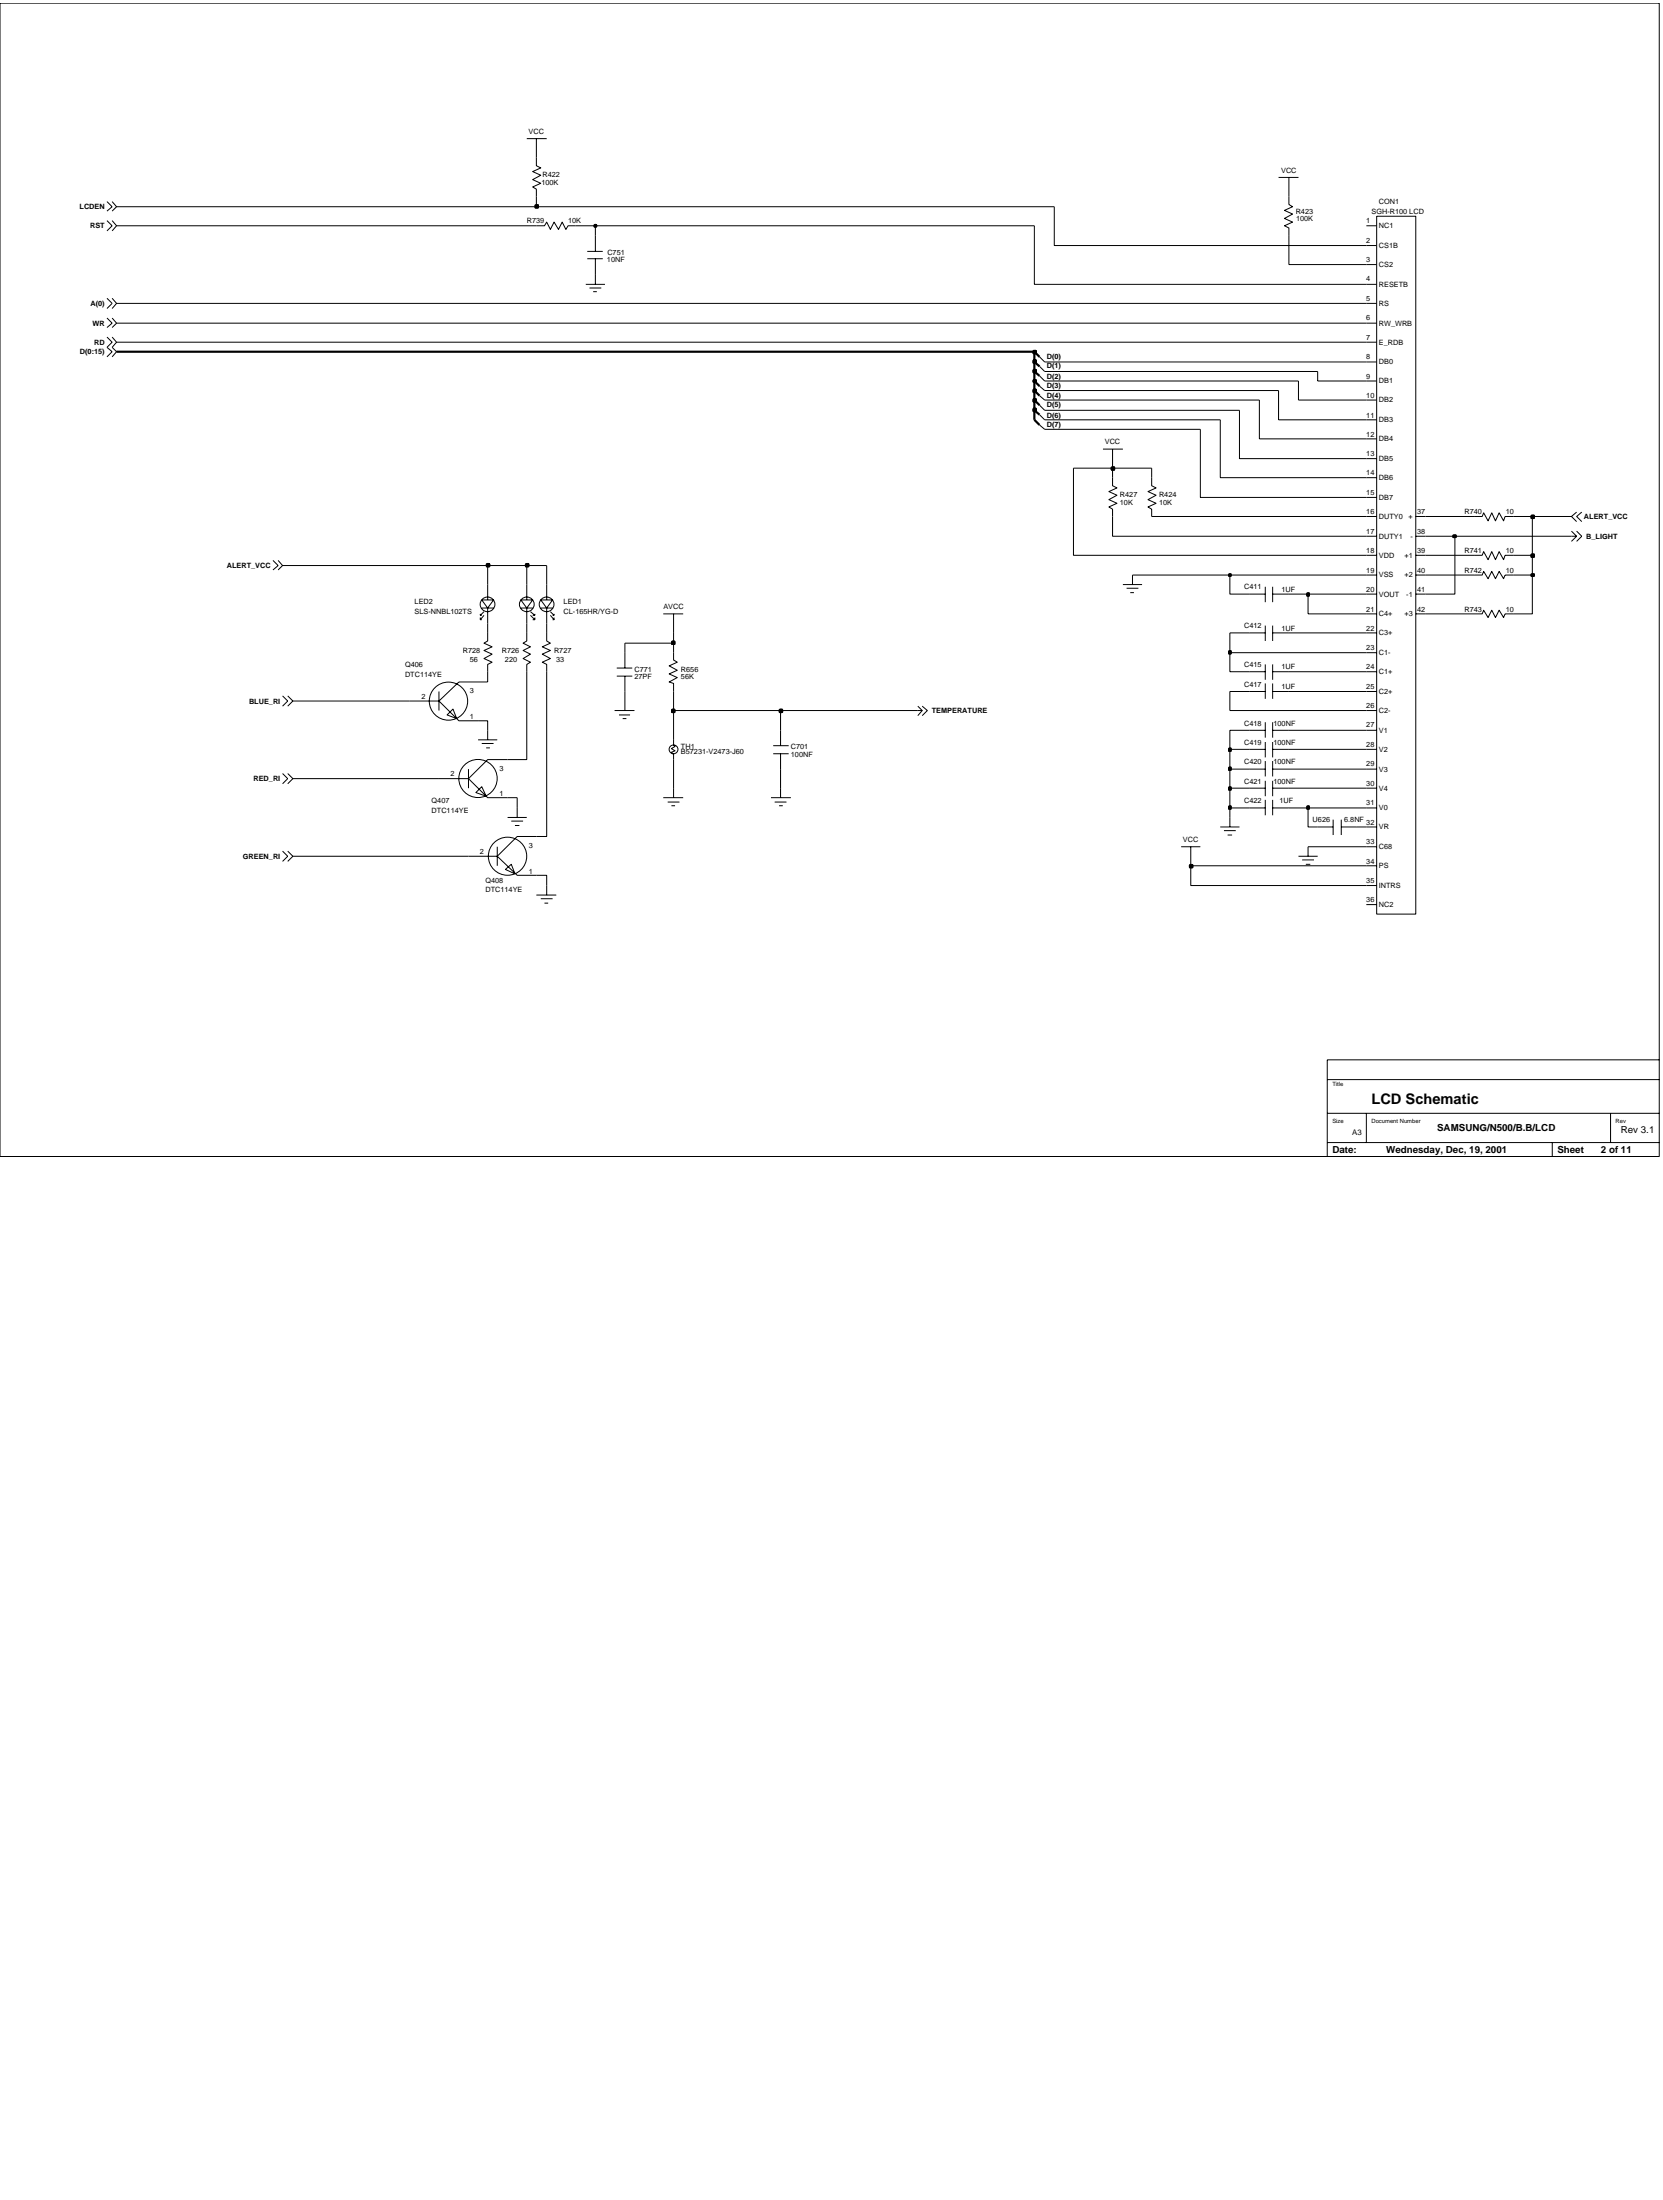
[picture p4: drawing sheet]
<svg xmlns="http://www.w3.org/2000/svg" width="192mm" height="254mm" viewBox="0 0 192 254" stroke-linecap="round" stroke-linejoin="round" font-family="sans-serif">
<g fill="none" stroke="#000" stroke-width=".12">
<path d="M60.8 16h2.3M61.9 16v3.1l.5 .3-.9 .4 .9 .4-.9 .5 .9 .5-.9 .4 .4 .2v.9M12.3 38.9l.6 .6-.6 .6 .6 .5-.6 .6M12.3 25.5l.6 .6-.6 .6M12.3 23.3l.6 .6-.6 .5M12.3 36.7l.6 .6-.6 .5M12.3 34.4l.6 .6-.6 .6M12.9 38.9l.6 .6-.6 .6 .6 .5-.6 .6M12.9 25.5l.6 .6-.6 .6M12.9 23.3l.6 .6-.6 .5M12.9 36.7l.6 .6-.6 .5M12.9 34.4l.6 .6-.6 .6"/>
<path d="M61.9 26.1h.9l.3-.5 .4 .9 .4-.9 .6 .9 .4-.9 .4 .9 .3-.4h.8M67.6 32.8h2.2M67.8 29.9h1.8M67.8 29h1.8M68 33.3h1.4M68.5 33.7h.4M68.7 27.2v1.8M68.7 29.9v2.9M147.5 20.5h2.3M148.7 20.5v3.1l.5 .3-1 .4 1 .4-1 .5 1 .4-1 .5 .5 .2v.9M157.7 32.8h1.2M157.7 26.1h1.2"/>
<path d="M157.7 28.3h1.2M157.7 30.5h1.2M157.7 35h1.2M157.7 37.3h1.2M157.7 39.5h1.2M158.9 25h4.5v80.5h-4.5zM120 47.9l.6 .6M120 44.6l.6 .5M120 43.4l.6 .6M120 42.3l.6 .6M120 49.1l.6 .5M120 41.2l.6 .6"/>
<path d="M120 45.7l.6 .5M120 46.8l.6 .6M127.3 51.9h2.3M128.4 55.1v1l.5 .2-.9 .5 .9 .4-.9 .5 .9 .4-.9 .4 .4 .3v.8M128.4 51.9v2.2M132.9 55.1v1l.5 .2-.9 .5 .9 .4-.9 .5 .9 .4-.9 .4 .4 .3v.8M157.7 41.8h1.2M157.7 44h1.2M157.7 46.2h1.2M157.7 48.5h1.2M157.7 50.7h1.2M157.7 53h1.2"/>
<path d="M157.7 55.1h1.2M157.7 57.4h1.2M157.7 59.6h1.2M163.4 59.6h1.1M170.1 59.6h.9l.2-.4 .5 .9 .5-.9 .4 .9 .4-.9 .5 .9 .2-.5h.9M181.9 59.1l-.6 .5 .6 .6M182.5 59.1l-.6 .5 .6 .6M31.5 64.7l.6 .6-.6 .5M32.1 64.7l.5 .6-.5 .5M50.7 79.8v2.2M55.2 78.7h-2.2l-2.3 2.2h-3.4M55.4 71.3v.3h.2"/>
<path d="M55.4 71h.2M55.4 70.9v.1M55.6 69.3h1.4l-.7 .9zM55.6 70.2h1.4M55.9 71l-.5 .6M55.9 70.6l-.5 .4M56.3 73.1v.9l-.4 .3 .9 .4-.9 .4 .9 .4-.9 .5 .9 .5-.5 .2v.9M56.3 67.5v1.8M56.3 70.2v1.8M60.1 69.3h1.4l-.7 .9zM60.1 70.2h1.4M60.8 73.1v.9l-.4 .3 .8 .4-.8 .4 .8 .4-.8 .5 .8 .5-.4 .2v.9"/>
<path d="M60.8 67.5v1.8M60.8 70.2v1.8M61.2 70.6l.5 .4M61.2 71l.5 .6M61.5 71h.2M61.5 71.6h.2M61.7 70.9v.1M61.7 71.3v.3M62.4 69.3h1.4l-.7 .9zM62.4 70.2h1.4M63.1 73.1v.9l.4 .3-.9 .4 .9 .4-.9 .4 .9 .5-.9 .5 .5 .2v.9M63.1 67.5v1.8"/>
<path d="M63.1 70.2v1.8M63.5 71l.4 .6M63.5 70.6l.4 .4M63.8 71h.1M63.9 71.3v.3h-.1M63.9 70.9v.1M71.2 78.1h1.8M71.2 77.1h1.8M72.1 75.4v1.7M72.1 78.1v1.7M76.5 70.9h2.3M77.7 75.4v.8l.5 .3-1 .4 1 .5-1 .4 1 .4-1 .5 .5 .2v.9"/>
<path d="M77.7 70.9v2.2M129.6 67.5h2.2M130 67.9h1.4M130.4 68.4h.5M130.7 66.4v1.1M144.2 77.6h1.8M144.2 68.6h1.8M144.2 73.1h1.8M144.2 79.8h1.8M146 67.7v1.8M146 72.2v1.8M146 76.7v1.8"/>
<path d="M146 78.9v1.8M146.9 77.6h1.8M146.9 67.7v1.8M146.9 72.2v1.8M146.9 76.7v1.8M146.9 78.9v1.8M146.9 68.6h1.8M146.9 73.1h1.8M146.9 79.8h1.8M157.7 64.1h1.2M157.7 70.9h1.2M157.7 61.9h1.2"/>
<path d="M157.7 77.6h1.2M157.7 68.6h1.2M157.7 66.4h1.2M157.7 73.1h1.2M157.7 79.8h1.2M157.7 75.4h1.2M163.4 64.1h1.1M163.4 70.9h1.1M163.4 61.9h1.1M163.4 68.6h1.1M163.4 66.4h1.1M170.1 64.1h.9l.2-.4 .5 .9 .5-.9 .4 .9 .4-.9 .5 .9 .2-.5h.9"/>
<path d="M170.1 70.9h.9l.2-.4 .5 .8 .5-.8 .4 .8 .4-.8 .5 .8 .2-.4h.9M170.1 66.4h.9l.2-.4 .5 .8 .5-.8 .4 .8 .4-.8 .5 .8 .2-.4h.9M181.3 61.3l.6 .6M181.3 61.9h.6M181.9 61.3l.6 .6-.6 .6M181.9 61.9l-.6 .6M32.6 98.3l.6 .6-.6 .6M32.6 89.3l.6 .6-.6 .6M32.6 80.3l.6 .6-.6 .6M33.2 98.3l.6 .6-.6 .6M33.2 89.3l.6 .6-.6 .6M33.2 80.3l.6 .6-.6 .6"/>
<path d="M50.7 80.9l2.3 2.3h2.2M51.6 82.5l.7-.6 .4 1.1zM54.1 89.9l2.2 2.2h2.3M54.1 88.8v2.2M54.9 91.5l.7-.7 .5 1.1zM55.2 85.4h2.2M55.6 85.8h1.4M56.1 86.3h.4M56.3 84.3v1.1M57.4 98.9l2.3 2.2h3.4v2.2M57.4 97.8v2.2M58.6 87.7h-2.3l-2.2 2.2h-3.4"/>
<path d="M58.6 94.4h2.2M59 94.8h1.4M59.4 95.3h.5M59.7 93.3v1.1M61.9 96.6h-2.2l-2.3 2.3h-3.3M70.9 82h2.3M71.4 82.5h1.3M71.9 83h.4M72.1 80.9v1.1M76.5 92.1h2.3M77.1 92.6h1.3M77.5 93h.4"/>
<path d="M77.7 85.4v.6l.2 .2-.4 .2 .4 .3-.4 .2 .2 .2v.6M77.7 91v1.1M89 92.1h2.3M89.2 87h1.8M89.2 86.1h1.8M89.4 92.6h1.4M89.9 93h.4M90.1 84.3v1.8M90.1 87v1.8M90.1 91v1.1M105.9 81.5l.5 .5-.5 .6M105.9 82h.5"/>
<path d="M106.4 81.5l.6 .5-.6 .6M136.3 97.8h2.2M137.4 97.8v4.4h21.5M140.8 95.5h2.2M141.2 95.9h1.4M141.7 96.4h.5M141.9 94.4v1.1M144.2 88.8h1.8M144.2 93.3h1.8M144.2 86.5h1.8M144.2 84.3h1.8M144.2 91h1.8"/>
<path d="M146 83.4v1.8M146 85.7v1.7M146 87.9v1.7M146 90.2v1.7M146 92.3v1.8M146.9 83.4v1.8M146.9 85.7v1.7M146.9 87.9v1.7M146.9 90.2v1.7M146.9 92.3v1.8M146.9 88.8h1.8M146.9 93.3h1.8"/>
<path d="M146.9 86.5h1.8M146.9 84.3h1.8M146.9 91h1.8M149.8 98.9h2.3M150.3 99.3h1.3M150.7 99.8h.5M151 97.8v1.1M152.1 95.5h1.7M153.8 94.6v1.8M154.8 95.5h1.8M154.8 94.6v1.8M157.7 97.8h1.2"/>
<path d="M157.7 88.8h1.2M157.7 93.3h1.2M157.7 86.5h1.2M157.7 84.3h1.2M157.7 82h1.2M157.7 95.5h1.2M157.7 91h1.2M157.7 100h1.2M58.3 100.4l.7-.6 .4 1.1zM61.9 103.3h2.3M62.4 103.8h1.4M62.8 104.3h.5"/>
<path d="M157.7 104.4h1.2"/>
<circle cx="56.3" cy="69.8" r=".85"/>
<circle cx="60.8" cy="69.8" r=".85"/>
<circle cx="63.1" cy="69.8" r=".85"/>
<circle cx="51.8" cy="80.9" r="2.21"/>
<circle cx="55.2" cy="89.9" r="2.21"/>
<circle cx="58.6" cy="98.9" r="2.21"/>
<circle cx="77.7" cy="86.5" r=".51"/>
</g>
<path d="M119.4 47.4l.6 .5M119.4 44l.6 .6M119.4 42.9l.6 .5M119.4 41.8l.6 .5M119.4 48.5l.6 .6M119.4 40.6l.6 .6M119.4 45.1l.6 .6M119.4 46.2l.6 .6" fill="none" stroke="#000" stroke-width=".25"/>
<path d="M137.3 99.9h.3v.2h-.3z" fill-rule="evenodd" fill="#c2c2c2" stroke="#000" stroke-width=".25"/>
<path d="M137.3 99.9h.3v.2h-.3z" fill="none" stroke="#000" stroke-width=".25"/>
<path d="M63.1 77.6v19h-1.2M33.8 98.9h20.3M59.7 92.1v1.2M137.4 100h20.3M141.9 93.3v1.1M151 93.3v2.2h1.1M151 97.8h6.7M156.6 95.5h1.1" fill="none" stroke="#000" stroke-width=".12"/>
<path d="M141.8 93.1h.2v.3h-.2z" fill-rule="evenodd" fill="#c2c2c2" stroke="#000" stroke-width=".25"/>
<path d="M141.8 93.1h.2v.3h-.2z" fill="none" stroke="#000" stroke-width=".25"/>
<path d="M141.9 91v2.3h2.3M148.7 93.3h2.3" fill="none" stroke="#000" stroke-width=".12"/>
<path d="M150.9 93.1h.1v.3h-.1z" fill-rule="evenodd" fill="#c2c2c2" stroke="#000" stroke-width=".25"/>
<path d="M150.9 93.1h.1v.3h-.1z" fill="none" stroke="#000" stroke-width=".25"/>
<path d="M58.6 92.1h1.1M77.7 87.7v3.3M90.1 88.8v2.2M151 93.3h6.7" fill="none" stroke="#000" stroke-width=".12"/>
<path d="M141.8 90.9h.2v.3h-.2z" fill-rule="evenodd" fill="#c2c2c2" stroke="#000" stroke-width=".25"/>
<path d="M141.8 90.9h.2v.3h-.2z" fill="none" stroke="#000" stroke-width=".25"/>
<path d="M33.8 89.9h16.9M141.9 88.8v2.2h2.3M148.7 91h9" fill="none" stroke="#000" stroke-width=".12"/>
<path d="M141.8 88.6h.2v.3h-.2z" fill-rule="evenodd" fill="#c2c2c2" stroke="#000" stroke-width=".25"/>
<path d="M141.8 88.6h.2v.3h-.2z" fill="none" stroke="#000" stroke-width=".25"/>
<path d="M60.8 77.6v10.1h-2.2M141.9 86.5v2.3h2.3M148.7 88.8h9" fill="none" stroke="#000" stroke-width=".12"/>
<path d="M141.8 86.4h.2v.3h-.2z" fill-rule="evenodd" fill="#c2c2c2" stroke="#000" stroke-width=".25"/>
<path d="M141.8 86.4h.2v.3h-.2z" fill="none" stroke="#000" stroke-width=".25"/>
<path d="M55.2 83.2h1.1v1.1M77.7 82v3.4M90.1 82v2.3M144.2 84.3h-2.3v2.2h2.3M148.7 86.5h9M148.7 84.3h9" fill="none" stroke="#000" stroke-width=".12"/>
<path d="M77.6 82h.2v.2h-.2z" fill-rule="evenodd" fill="#c2c2c2" stroke="#000" stroke-width=".25"/>
<path d="M77.6 82h.2v.2h-.2z" fill="none" stroke="#000" stroke-width=".25"/>
<path d="M77.7 79.8v2.2h12.4" fill="none" stroke="#000" stroke-width=".12"/>
<path d="M90 82h.2v.2h-.2z" fill-rule="evenodd" fill="#c2c2c2" stroke="#000" stroke-width=".25"/>
<path d="M90 82h.2v.2h-.2z" fill="none" stroke="#000" stroke-width=".25"/>
<path d="M56.3 77.6v1.1h-1.1M72.1 74.3v1.1M72.1 79.8v1.1M77.7 74.3v1.1M141.9 75.4v2.2h2.3M144.2 79.8h-2.3v2.2h15.8M148.7 79.8h9M148.7 77.6h9M33.8 80.9h13.5M90.1 82h15.8" fill="none" stroke="#000" stroke-width=".12"/>
<path d="M141.8 75.2h.2v.2h-.2z" fill-rule="evenodd" fill="#c2c2c2" stroke="#000" stroke-width=".25"/>
<path d="M141.8 75.2h.2v.2h-.2z" fill="none" stroke="#000" stroke-width=".25"/>
<path d="M72.1 74.3h5.6M141.9 73.1v2.3h15.8" fill="none" stroke="#000" stroke-width=".12"/>
<path d="M77.6 74.1h.2v.2h-.2z" fill-rule="evenodd" fill="#c2c2c2" stroke="#000" stroke-width=".25"/>
<path d="M77.6 74.1h.2v.2h-.2z" fill="none" stroke="#000" stroke-width=".25"/>
<path d="M56.3 72v1.1M60.8 72v1.1M63.1 72v1.1M77.7 73.1v1.2M141.9 66.4v2.2h2.3M141.9 73.1h2.3M148.7 73.1h9M148.7 68.6h2.3v2.3h6.7M164.5 70.9h5.6M176.8 66.4v4.5h-2.2" fill="none" stroke="#000" stroke-width=".12"/>
<path d="M150.9 68.5h.1v.3h-.1z" fill-rule="evenodd" fill="#c2c2c2" stroke="#000" stroke-width=".25"/>
<path d="M150.9 68.5h.1v.3h-.1z" fill="none" stroke="#000" stroke-width=".25"/>
<path d="M56.3 65.3v2.2M60.8 65.3v2.2M63.1 65.3v2.2M130.7 66.4h11.2M151 68.6h6.7M167.9 61.9v6.7h-3.4" fill="none" stroke="#000" stroke-width=".12"/>
<path d="M141.8 66.3h.2v.2h-.2z" fill-rule="evenodd" fill="#c2c2c2" stroke="#000" stroke-width=".25"/>
<path d="M141.8 66.3h.2v.2h-.2z" fill="none" stroke="#000" stroke-width=".25"/>
<path d="M141.9 66.4h15.8M164.5 66.4h5.6M174.6 66.4h2.2" fill="none" stroke="#000" stroke-width=".12"/>
<path d="M176.7 66.3h.3v.2h-.3z" fill-rule="evenodd" fill="#c2c2c2" stroke="#000" stroke-width=".25"/>
<path d="M176.7 66.3h.3v.2h-.3z" fill="none" stroke="#000" stroke-width=".25"/>
<path d="M32.6 65.3h23.7M176.8 64.1v2.3" fill="none" stroke="#000" stroke-width=".12"/>
<path d="M56.2 65.1h.2v.3h-.2z" fill-rule="evenodd" fill="#c2c2c2" stroke="#000" stroke-width=".25"/>
<path d="M56.2 65.1h.2v.3h-.2z" fill="none" stroke="#000" stroke-width=".25"/>
<path d="M56.3 65.3h4.5" fill="none" stroke="#000" stroke-width=".12"/>
<path d="M60.7 65.1h.3v.3h-.3z" fill-rule="evenodd" fill="#c2c2c2" stroke="#000" stroke-width=".25"/>
<path d="M60.7 65.1h.3v.3h-.3z" fill="none" stroke="#000" stroke-width=".25"/>
<path d="M123.9 54.1v10h33.8M60.8 65.3h2.3M164.5 64.1h5.6M174.6 64.1h2.2" fill="none" stroke="#000" stroke-width=".12"/>
<path d="M176.7 64h.3v.3h-.3z" fill-rule="evenodd" fill="#c2c2c2" stroke="#000" stroke-width=".25"/>
<path d="M176.7 64h.3v.3h-.3z" fill="none" stroke="#000" stroke-width=".25"/>
<path d="M128.4 59.6v2.3h29.3M176.8 59.6v4.5M164.5 61.9h3.4" fill="none" stroke="#000" stroke-width=".12"/>
<path d="M167.7 61.8h.3v.2h-.3z" fill-rule="evenodd" fill="#c2c2c2" stroke="#000" stroke-width=".25"/>
<path d="M167.7 61.8h.3v.2h-.3z" fill="none" stroke="#000" stroke-width=".25"/>
<path d="M132.9 59.6h24.8M164.5 59.6h5.6M174.6 59.6h2.2M167.9 61.9h13.4" fill="none" stroke="#000" stroke-width=".12"/>
<path d="M176.7 59.5h.3v.3h-.3z" fill-rule="evenodd" fill="#c2c2c2" stroke="#000" stroke-width=".25"/>
<path d="M176.7 59.5h.3v.3h-.3z" fill="none" stroke="#000" stroke-width=".25"/>
<path d="M123.9 54.1h4.5v1M132.9 54.1v1M138.5 49.6v7.8h19.2M140.8 48.5v6.6h16.9M176.8 59.6h4.5" fill="none" stroke="#000" stroke-width=".12"/>
<path d="M128.3 54h.3v.2h-.3z" fill-rule="evenodd" fill="#c2c2c2" stroke="#000" stroke-width=".25"/>
<path d="M119.4 47.4v1.1M128.3 54h.3v.2h-.3z" fill="none" stroke="#000" stroke-width=".25"/>
<path d="M120.6 49.6h17.9M120.6 48.5h20.2M128.4 54.1h4.5M143 47.4v5.6h14.7M145.3 46.2v4.5h12.4M147.5 45.1v3.4h10.2" fill="none" stroke="#000" stroke-width=".12"/>
<path d="M119.3 47.2h.2v.3h-.2z" fill-rule="evenodd" fill="#c2c2c2" stroke="#000" stroke-width=".25"/>
<path d="M119.3 47.2h.2v.3h-.2zM119.4 46.2v1.2" fill="none" stroke="#000" stroke-width=".25"/>
<path d="M120.6 47.4h22.4" fill="none" stroke="#000" stroke-width=".12"/>
<path d="M119.3 46.1h.2v.3h-.2z" fill-rule="evenodd" fill="#c2c2c2" stroke="#000" stroke-width=".25"/>
<path d="M119.3 46.1h.2v.3h-.2zM119.4 45.1v1.1" fill="none" stroke="#000" stroke-width=".25"/>
<path d="M120.6 46.2h24.7M149.8 44v2.2h7.9" fill="none" stroke="#000" stroke-width=".12"/>
<path d="M119.3 45h.2v.3h-.2z" fill-rule="evenodd" fill="#c2c2c2" stroke="#000" stroke-width=".25"/>
<path d="M119.3 45h.2v.3h-.2zM119.4 44v1.1" fill="none" stroke="#000" stroke-width=".25"/>
<path d="M120.6 45.1h26.9" fill="none" stroke="#000" stroke-width=".12"/>
<path d="M119.3 43.9h.2v.2h-.2z" fill-rule="evenodd" fill="#c2c2c2" stroke="#000" stroke-width=".25"/>
<path d="M119.3 43.9h.2v.2h-.2zM119.4 42.9v1.1" fill="none" stroke="#000" stroke-width=".25"/>
<path d="M120.6 44h29.2M152.1 42.9v1.1h5.6" fill="none" stroke="#000" stroke-width=".12"/>
<path d="M119.3 42.7h.2v.3h-.2z" fill-rule="evenodd" fill="#c2c2c2" stroke="#000" stroke-width=".25"/>
<path d="M119.3 42.7h.2v.3h-.2zM119.4 41.8v1.1" fill="none" stroke="#000" stroke-width=".25"/>
<path d="M120.6 42.9h31.5" fill="none" stroke="#000" stroke-width=".12"/>
<path d="M119.3 41.6h.2v.3h-.2z" fill-rule="evenodd" fill="#c2c2c2" stroke="#000" stroke-width=".25"/>
<path d="M13.5 40.6h105.9v1.2M119.3 41.6h.2v.3h-.2z" fill="none" stroke="#000" stroke-width=".25"/>
<path d="M120.6 41.8h37.1" fill="none" stroke="#000" stroke-width=".12"/>
<path d="M119.3 40.5h.2v.3h-.2z" fill-rule="evenodd" fill="#c2c2c2" stroke="#000" stroke-width=".25"/>
<path d="M119.3 40.5h.2v.3h-.2z" fill="none" stroke="#000" stroke-width=".25"/>
<path d="M13.5 39.5h144.2M13.5 37.3h144.2M13.5 35h144.2M13.5 26.1h48.4M66.4 26.1h2.3v1.1M119.4 26.1v6.7h38.3M121.7 23.9v4.4h36M148.7 27.2v3.3h9" fill="none" stroke="#000" stroke-width=".12"/>
<path d="M68.6 26h.2v.2h-.2z" fill-rule="evenodd" fill="#c2c2c2" stroke="#000" stroke-width=".25"/>
<path d="M68.6 26h.2v.2h-.2z" fill="none" stroke="#000" stroke-width=".25"/>
<path d="M13.5 23.9h48.4M68.7 26.1h50.7" fill="none" stroke="#000" stroke-width=".12"/>
<path d="M61.8 23.7h.3v.3h-.3z" fill-rule="evenodd" fill="#c2c2c2" stroke="#000" stroke-width=".25"/>
<path d="M61.8 23.7h.3v.3h-.3z" fill="none" stroke="#000" stroke-width=".25"/>
<path d="M0 .4h191.5v133.1h-191.5zM61.9 22.7v1.2h59.8M153.2 131.9h38.3M153.2 128.5h38.3M153.2 124.6h38.3M157.7 128.5v3.4M179.1 131.9v1.6M185.9 128.5v3.4M191.5 122.4h-38.3v11.1" fill="none" stroke="#000" stroke-width=".12"/>
<text font-size="1.7" x="158.3" y="127.4">LCD Schematic</text>
<g font-size="1.1">
<text x="165.8" y="130.6">SAMSUNG/N500/B.B/LCD</text>
<text x="187" y="130.9">Rev 3.1</text>
<text x="153.8" y="133.2">Date:</text>
<text x="160" y="133.2">Wednesday, Dec, 19, 2001</text>
<text x="179.7" y="133.2">Sheet</text>
<text x="184.7" y="133.2">2 of 11</text>
</g>
<text font-size=".9" x="156.1" y="131">A3</text>
<g font-size=".8">
<text x="61" y="15.4">VCC</text>
<text x="62.5" y="21.3">100K</text>
<text x="62.6" y="20.5">R422</text>
<text x="147.8" y="19.9">VCC</text>
<text x="159.1" y="23.5">CON1</text>
<text x="9.2" y="24.2">LCDEN</text>
<text x="10.4" y="26.4">RST</text>
<text x="60.8" y="25.8">R739</text>
<text x="65.6" y="25.8">10K</text>
<text x="70.1" y="29.4">C751</text>
<text x="149.5" y="24.7">R423</text>
<text x="149.6" y="25.5">100K</text>
<text x="157.7" y="25.8">1</text>
<text x="157.7" y="28">2</text>
<text x="158.3" y="24.7">SGH-R100 LCD</text>
<text x="159.1" y="26.3">NC1</text>
<text x="159.1" y="28.6">CS1B</text>
<text x="10.4" y="35.3">A(0)</text>
<text x="70" y="30.3">10NF</text>
<text x="157.7" y="32.5">4</text>
<text x="157.7" y="34.8">5</text>
<text x="157.7" y="30.3">3</text>
<text x="159.1" y="33.1">RESETB</text>
<text x="159.1" y="35.3">RS</text>
<text x="159.1" y="30.8">CS2</text>
<text x="9.2" y="40.9">D(0:15)</text>
<text x="10.7" y="37.6">WR</text>
<text x="10.9" y="39.8">RD</text>
<text x="120.8" y="41.4">D(0)</text>
<text x="157.7" y="39.2">7</text>
<text x="157.7" y="37">6</text>
<text x="157.7" y="41.4">8</text>
<text x="159.1" y="39.8">E_RDB</text>
<text x="159.1" y="37.6">RW_WRB</text>
<text x="120.8" y="47">D(5)</text>
<text x="120.8" y="45.9">D(4)</text>
<text x="120.8" y="44.8">D(3)</text>
<text x="120.8" y="43.7">D(2)</text>
<text x="120.8" y="42.5">D(1)</text>
<text x="157.7" y="43.7">9</text>
<text x="157.7" y="45.9">10</text>
<text x="159.1" y="42.1">DB0</text>
<text x="159.1" y="44.3">DB1</text>
<text x="159.1" y="46.5">DB2</text>
<text x="120.8" y="49.3">D(7)</text>
<text x="120.8" y="48.2">D(6)</text>
<text x="127.5" y="51.3">VCC</text>
<text x="157.7" y="48.2">11</text>
<text x="157.7" y="50.4">12</text>
<text x="157.7" y="52.7">13</text>
<text x="159.1" y="48.7">DB3</text>
<text x="159.1" y="50.9">DB4</text>
<text x="159.1" y="53.2">DB5</text>
<text x="129.2" y="57.4">R427</text>
<text x="129.2" y="58.3">10K</text>
<text x="133.8" y="57.4">R424</text>
<text x="133.8" y="58.3">10K</text>
<text x="157.7" y="57.2">15</text>
<text x="157.7" y="59.4">16</text>
<text x="157.7" y="54.9">14</text>
<text x="159.1" y="57.7">DB7</text>
<text x="159.1" y="59.9">DUTY0</text>
<text x="159.1" y="55.4">DB6</text>
<text x="162.5" y="59.9">+</text>
<text x="163.5" y="59.4">37</text>
<text x="169" y="59.4">R740</text>
<text x="173.8" y="59.4">10</text>
<text x="182.8" y="59.9">ALERT_VCC</text>
<text x="26.2" y="65.6">ALERT_VCC</text>
<text x="157.7" y="63.8">18</text>
<text x="157.7" y="61.7">17</text>
<text x="159.1" y="64.4">VDD</text>
<text x="159.1" y="62.2">DUTY1</text>
<text x="162.1" y="64.4">+1</text>
<text x="162.8" y="62.2">-</text>
<text x="163.5" y="63.8">39</text>
<text x="163.5" y="61.7">38</text>
<text x="169" y="63.8">R741</text>
<text x="173.8" y="63.8">10</text>
<text x="183" y="62.2">B_LIGHT</text>
<text x="47.8" y="70.9">SLS-NNBL102TS</text>
<text x="47.8" y="69.8">LED2</text>
<text x="65" y="69.8">LED1</text>
<text x="65" y="70.9">CL-165HR/YG-D</text>
<text x="76.6" y="70.3">AVCC</text>
<text x="143.6" y="68.1">C411</text>
<text x="147.9" y="68.3">1UF</text>
<text x="157.7" y="68.3">20</text>
<text x="157.7" y="66.1">19</text>
<text x="157.7" y="70.6">21</text>
<text x="159.1" y="68.9">VOUT</text>
<text x="159.1" y="66.7">VSS</text>
<text x="159.1" y="71.2">C4+</text>
<text x="162.1" y="66.7">+2</text>
<text x="162.1" y="71.2">+3</text>
<text x="162.3" y="68.9">-1</text>
<text x="163.5" y="66.1">40</text>
<text x="163.5" y="70.6">42</text>
<text x="163.5" y="68.3">41</text>
<text x="169" y="70.6">R743</text>
<text x="169" y="66.1">R742</text>
<text x="173.8" y="70.6">10</text>
<text x="173.8" y="66.1">10</text>
<text x="46.7" y="77">Q406</text>
<text x="53.4" y="75.3">R728</text>
<text x="54.2" y="76.4">56</text>
<text x="57.9" y="75.3">R726</text>
<text x="58.3" y="76.4">220</text>
<text x="63.9" y="75.3">R727</text>
<text x="64.2" y="76.4">33</text>
<text x="73.2" y="77.5">C771</text>
<text x="78.6" y="77.5">R656</text>
<text x="143.6" y="72.5">C412</text>
<text x="143.6" y="77">C415</text>
<text x="147.9" y="72.8">1UF</text>
<text x="147.9" y="77.3">1UF</text>
<text x="157.7" y="77.3">24</text>
<text x="157.7" y="75.1">23</text>
<text x="157.7" y="72.8">22</text>
<text x="159.1" y="77.8">C1+</text>
<text x="159.1" y="75.6">C1-</text>
<text x="159.1" y="73.4">C3+</text>
<text x="28.7" y="81.2">BLUE_RI</text>
<text x="46.7" y="78.2">DTC114YE</text>
<text x="48.7" y="80.7">2</text>
<text x="54.2" y="80">3</text>
<text x="54.2" y="83">1</text>
<text x="73.2" y="78.4">27PF</text>
<text x="78.6" y="78.4">56K</text>
<text x="107.5" y="82.3">TEMPERATURE</text>
<text x="143.6" y="83.8">C418</text>
<text x="143.6" y="79.3">C417</text>
<text x="147" y="83.8">100NF</text>
<text x="147.9" y="79.5">1UF</text>
<text x="157.7" y="84">27</text>
<text x="157.7" y="79.5">25</text>
<text x="157.7" y="81.8">26</text>
<text x="159.1" y="80.1">C2+</text>
<text x="159.1" y="82.3">C2-</text>
<text x="52" y="89.6">2</text>
<text x="57.6" y="89">3</text>
<text x="78.6" y="87.1">B57231-V2473-J60</text>
<text x="78.6" y="86.4">TH1</text>
<text x="91.3" y="87.4">100NF</text>
<text x="91.3" y="86.5">C701</text>
<text x="143.6" y="86">C419</text>
<text x="143.6" y="88.3">C420</text>
<text x="147" y="86">100NF</text>
<text x="147" y="88.3">100NF</text>
<text x="157.7" y="86.3">28</text>
<text x="157.7" y="88.5">29</text>
<text x="159.1" y="84.6">V1</text>
<text x="159.1" y="86.8">V2</text>
<text x="159.1" y="89.1">V3</text>
<text x="29.3" y="90.2">RED_RI</text>
<text x="49.8" y="93.8">DTC114YE</text>
<text x="49.8" y="92.7">Q407</text>
<text x="57.6" y="91.9">1</text>
<text x="143.6" y="90.5">C421</text>
<text x="143.6" y="92.7">C422</text>
<text x="147" y="90.5">100NF</text>
<text x="147.6" y="92.7">1UF</text>
<text x="151.5" y="94.9">U626</text>
<text x="155.1" y="94.9">6.8NF</text>
<text x="157.7" y="95.2">32</text>
<text x="157.7" y="92.9">31</text>
<text x="157.7" y="90.7">30</text>
<text x="159.1" y="95.8">VR</text>
<text x="159.1" y="93.6">V0</text>
<text x="159.1" y="91.3">V4</text>
<text x="28" y="99.2">GREEN_RI</text>
<text x="55.4" y="98.6">2</text>
<text x="56" y="101.9">Q408</text>
<text x="61" y="97.9">3</text>
<text x="61" y="100.9">1</text>
<text x="136.5" y="97.2">VCC</text>
<text x="157.7" y="101.9">35</text>
<text x="157.7" y="99.7">34</text>
<text x="157.7" y="97.4">33</text>
<text x="159.1" y="100.2">PS</text>
<text x="159.1" y="98">C68</text>
<text x="56" y="103">DTC114YE</text>
<text x="157.7" y="104.2">36</text>
<text x="159.1" y="102.5">INTRS</text>
<text x="159.1" y="104.7">NC2</text>
</g>
<g font-size=".7">
<text x="153.8" y="125.4">Title</text>
<text x="153.8" y="129.6">Size</text>
<text x="158.3" y="129.6">Document Number</text>
<text x="186.4" y="129.6">Rev</text>
</g>
</svg>
